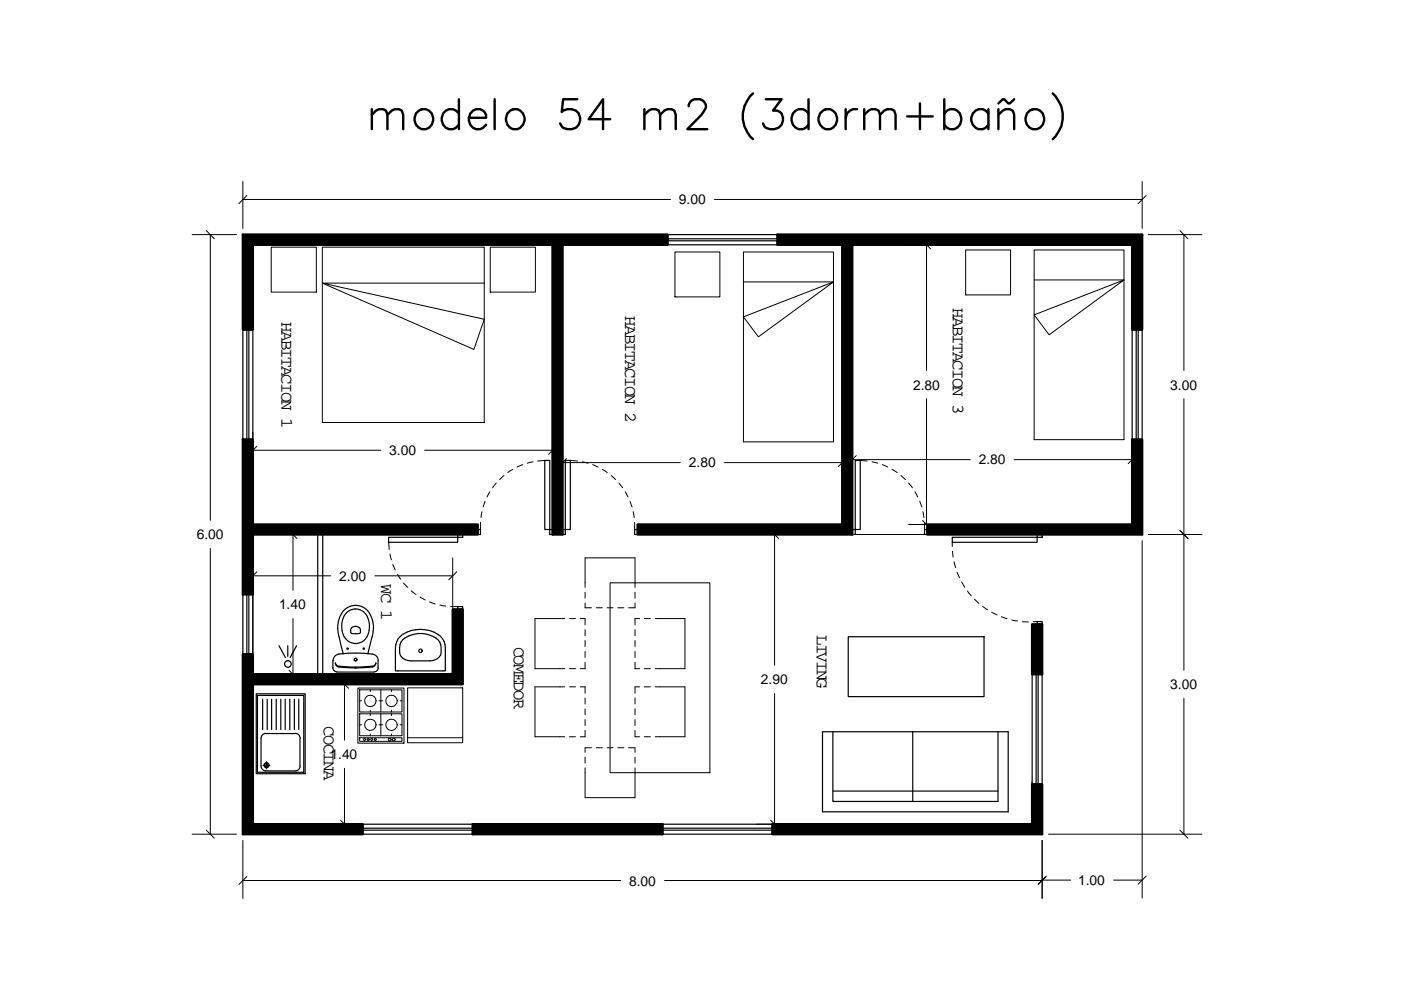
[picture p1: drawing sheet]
<svg xmlns="http://www.w3.org/2000/svg" width="297mm" height="210mm" viewBox="0 0 297 210" stroke-linecap="round" stroke-linejoin="round" font-family="sans-serif">
<!-- layer: 0.05 -->
<g fill="#000" stroke="#000" stroke-width=".21">
<path d="M51.5 49.7v2.2h90zM51.5 49.7h90v2.2z"/>
<path d="M164.8 49.7v2.2h77.4zM164.8 49.7h77.4v2.2z"/>
<path d="M51.5 51.9v18h2.1zM51.5 51.9h2.1v18z"/>
<path d="M240 51.9v18h2.2zM240 51.9h2.2v18z"/>
<path d="M51.5 93.2v18h2.1zM51.5 93.2h2.1v18z"/>
<path d="M51.5 111.2v1.1h49.8zM51.5 111.2h49.8v1.1z"/>
<path d="M51.5 112.3v1h49.8zM51.5 112.3h49.8v1z"/>
<path d="M117.2 51.9v60.4h2.1zM117.2 51.9h2.1v60.4z"/>
<path d="M117.2 112.3v1h2.1zM117.2 112.3h2.1v1z"/>
<path d="M135.2 111.2v1.1h45.5zM135.2 111.2h45.5v1.1z"/>
<path d="M135.2 112.3v1h45.5zM135.2 112.3h45.5v1z"/>
<path d="M178.6 51.9v59.3h2.1zM178.6 51.9h2.1v59.3z"/>
<path d="M196.6 111.2v2.1h45.6zM196.6 111.2h45.6v2.1z"/>
<path d="M240 93.2v18h2.2zM240 93.2h2.2v18z"/>
<path d="M51.5 113.3v12.7h2.1zM51.5 113.3h2.1v12.7z"/>
<path d="M51.5 138.7v4.3h2.1zM51.5 138.7h2.1v4.3z"/>
<path d="M51.5 143v2.1h46.6zM51.5 143h46.6v2.1z"/>
<path d="M96 129.2v13.8h2.1zM96 129.2h2.1v13.8z"/>
<path d="M218.8 132.4v10.6h2.2zM218.8 132.4h2.2v10.6z"/>
<path d="M51.5 145.1v29.7h2.1zM51.5 145.1h2.1v29.7z"/>
<path d="M51.5 174.8v2.1h25.4zM51.5 174.8h25.4v2.1z"/>
<path d="M100.2 174.8v2.1h40.3zM100.2 174.8h40.3v2.1z"/>
<path d="M163.8 174.8v2.1h57.2zM163.8 174.8h57.2v2.1z"/>
<path d="M218.8 166.3v8.5h2.2zM218.8 166.3h2.2v8.5z"/>
</g>
<!-- layer: 0.5 -->
<g fill="none" stroke="#000" stroke-width=".51">
<path d="M159.7 19.8a6.5 6.5 0 0 0 0 9.7M223.2 19.8a6.5 6.5 0 0 1 0 9.7M78.8 24.3l.9-.8 .6-.3h1l.5 .3 .3 .8v3.1M78.8 23.2v4.2M82.1 24.3l1-.8 .6-.3h.9l.6 .3 .3 .8v3.1M88.2 24a2.06 2.06 0 0 1 2.9-.4 2.06 2.06 0 0 1 .4 2.9 2.06 2.06 0 0 1-2.9 .5 2.06 2.06 0 0 1-.4-3zM97.3 24a2.06 2.06 0 0 0-2.9-.4 2.06 2.06 0 0 0-.4 2.9 1.91 1.91 0 0 0 3.3 0M97.3 21v6.4M99.4 25h3.7a1.76 1.76 0 0 0-1.3-1.9 1.76 1.76 0 0 0-2.1 .9 2.09 2.09 0 0 0 .2 2.6 2.09 2.09 0 0 0 2.5 .5l.7-.6M104.9 21v6.4M107.6 24a2.05 2.05 0 0 1 2.9-.4 2.05 2.05 0 0 1 .4 2.9 1.96 1.96 0 0 1-2.5 .8 1.96 1.96 0 0 1-1.1-2.3zM122.4 21h-3l-.3 2.7a2.26 2.26 0 0 1 3.3 .1 2.26 2.26 0 0 1-.3 3.3 2.58 2.58 0 0 1-3-.3l-.3-.6"/>
<path d="M129.4 25.3h-4.6l3.1-4.3v6.4M136.6 24.3l1-.8 .5-.3h.9l.7 .3 .3 .8v3.1M136.6 23.2v4.2M140 24.3l.9-.8 .6-.3h.9l.6 .3 .3 .8v3.1M146 22.5a1.55 1.55 0 0 1 1.2-1.5h1.2a1.55 1.55 0 0 1 .9 2.5l-.6 .8-3 3.1h4.3M162.4 21h3.3l-1.8 2.5a1.74 1.74 0 0 1 2.1 2.1 2.37 2.37 0 0 1-3.9 1.2l-.3-.6M171.4 24a1.98 1.98 0 0 0-2.4-.7 1.98 1.98 0 0 0-1.2 2.3 1.92 1.92 0 0 0 1.5 1.8 1.92 1.92 0 0 0 2.1-.9M171.4 21v6.4M173.9 24a1.98 1.98 0 0 1 2.4-.7 1.98 1.98 0 0 1 1.2 2.3 2 2 0 0 1-2.3 1.8 2 2 0 0 1-1.7-2.4zM179.3 23.2v4.2M181.7 23.2a2.06 2.06 0 0 0-2.4 1.8M183.2 24.3l1-.8 .6-.3h.8l.7 .3 .3 .8v3.1"/>
<path d="M183.2 23.2v4.2M186.6 24.3l.9-.8 .6-.3h.9l.6 .3 .3 .8v3.1M192.3 24.7h5.5M195 21.9v5.5M200.2 24a1.98 1.98 0 0 1 2.5-.7 1.98 1.98 0 0 1 1.1 2.3 1.92 1.92 0 0 1-1.5 1.8 1.92 1.92 0 0 1-2.1-.9M200.2 21v6.4M209.6 24a2.05 2.05 0 0 0-2.9-.4 2.05 2.05 0 0 0-.4 2.9 1.87 1.87 0 0 0 3.3 0M209.6 23.2v4.2M211.7 24.3l.9-.8 .6-.3h.9l.6 .3 .3 .8v3.1M211.7 23.2v4.2M215 21l-.9 .9h-.3l-.9-.9h-.3l-.9 .9M217.7 24a2.06 2.06 0 0 1 2.9-.4 2.06 2.06 0 0 1 .5 2.9 1.99 1.99 0 0 1-2.5 .8 1.99 1.99 0 0 1-1.2-2.3z"/>
<path d="M51.5 49.7h90v2.2h-22.2v61.4h-2.1v-61.4h-63.6v18h-2.1zM164.8 49.7h77.4v20.2h-2.2v-18h-59.3v61.4h-45.5v-2.1h43.4v-59.3h-13.8zM51.5 93.2h2.1v18h47.7v2.1h-47.7v12.7h-2.1zM196.6 111.2h43.4v-18h2.2v20.1h-45.6zM51.5 138.7h2.1v4.3h42.4v-13.8h2.1v15.9h-44.5v29.7h23.3v2.1h-25.4zM218.8 132.4h2.2v10.6h-2.2zM100.2 174.8h40.3v2.1h-40.3zM163.8 174.8h55v-8.5h2.2v10.6h-57.2z"/>
</g>
<!-- layer: puertas -->
<g fill="none" stroke="#000" stroke-width=".25">
<path d="M115.5 97.6h1.1v14.7h-1.1zM119.9 97.6h1v14.7h-1zM181.3 97.6h1.1v14.7h-1.1zM82.4 113.9h14.6v1.1h-14.6zM97 113.3h1.1v.6h-1.1zM101.3 112.3h.6v1h-.6zM116.6 112.3h.6v1h-.6zM119.3 112.3h.6v1h-.6zM134.5 112.3h.7v1h-.7zM180.7 112.3h.6v1h-.6zM196 112.3h.6v1h-.6zM201.9 113.9h18v1.1h-18z"/>
<path d="M219.9 113.3h1.1v.6h-1.1zM97 128.6h1.1v.6h-1.1zM219.9 131.8h1.1v.6h-1.1z"/>
</g>
<!-- layer: proyecciones -->
<g fill="none" stroke="#000" stroke-width=".21">
<path d="M57.5 52.4h9.6v9.5h-9.6zM68.3 52.4h34.4v37.2h-34.4zM103.9 52.4h9.6v9.5h-9.6zM143.1 53.4h9.5v9.5h-9.5zM157.6 53.4h19.1v40.3h-19.1zM157.6 59.8h19.1M204.7 53h9.6v9.5h-9.6zM219.3 53h19v40.2h-19zM219.3 59.4h19M68.3 60l32.2 14.1 2.2-6.4-34.4-7.7h34.4M157.6 67.2l19.1-7.4-15.9 11.6zM219.3 66.8l19-7.4-15.9 11.6z"/>
<path d="M108.7 99.5l-1 .7M110.8 98.5l-1.2 .5M113 97.9l-1.2 .3M115.5 97.6l-1.5 .1M120.9 97.6l1.5 .1M123.5 97.9l1.2 .3M125.7 98.5l1.1 .5M127.7 99.5l1 .7M182.4 97.6l1.5 .1M184.9 97.9l1.2 .3M187.1 98.5l1.1 .5M189.1 99.5l1.1 .7"/>
<path d="M82.4 115l.1 1.5M82.7 117.5l.3 1.2M83.3 119.7l.5 1.2M101.9 110.7v1.6M102.2 108.5l-.2 1.2M102.8 106.3l-.4 1.2M103.9 104.3l-.6 1.1M105.2 102.4l-.7 1M106.9 100.8l-1 .9M129.6 100.8l.9 .9M131.2 102.4l.8 1M132.6 104.3l.6 1.1"/>
<path d="M133.6 106.3l.4 1.2M134.3 108.5l.2 1.2M134.5 110.7v1.6M191 100.8l1 .9M192.6 102.4l.8 1M194 104.3l.6 1.1M195 106.3l.5 1.2M195.7 108.5l.2 1.2M196 110.7v1.6M201.9 115v.9M201.9 116.9l.2 1.2M202.3 119.1l.3 1.3"/>
<path d="M84.3 121.8l.7 1M85.6 123.6l.9 .9M87.2 125.3l1 .7M89 126.6l1.1 .6M91.1 127.6l1.2 .5M93.3 128.3l1.2 .2M95.5 128.6h1.5M119.7 131.1h-6.3v10.7h6.3M120.7 131.1h1.3M123 131.1h1.1v1.4M124.1 124.5v-6.2h10.5v6.2M124.1 125.6v1.2"/>
<path d="M124.1 127.8v1.1h1.3M124.1 133.5v1.3M124.1 135.8v1.3M124.1 138.1v1.3M126.4 128.9h1.3M128.7 128.9h1.3M129.3 123.6h21.2v40.2h-21.2zM131 128.9h1.3M134.6 125.6v1.2M134.6 127.8v1.1h-1.3M134.6 133.5v1.3M134.6 135.8v1.3"/>
<path d="M134.6 138.1v1.3M135.6 131.1h-1v1.4M136.6 131.1h1.3M138.9 131.1h6.3v10.7h-6.3M202.9 121.3l.5 1.2M203.9 123.4l.6 1.1M205.1 125.3l.8 1M206.6 127l.9 .9M208.3 128.6l1.1 .7M210.2 129.8l1.2 .6M212.3 130.8l1.2 .4M214.5 131.4l1.2 .3"/>
<path d="M216.8 131.8l1.2 .1M219.9 131.8h-.9M75.9 145.9h9.8v11.7h-9.8zM76.3 146.3h8.9v4.7h-8.9zM76.3 151.3h8.9v4.7h-8.9zM76.3 156.4h8.9v.8h-8.9zM76.3 153.7h.3M76.3 148.6h.3M77.1 156.6h.3v.3h-.3zM77.9 156.6h.3v.3h-.3zM78.5 146.3v.3M78.5 150.6v.4"/>
<path d="M78.5 151.3v.4M78.5 155.6v.4M78.7 156.6h.3v.3h-.3zM79.4 156.6h.3v.3h-.3zM80.4 153.7h.7M80.4 148.6h.7M80.7 146.3v4.7M80.7 151.3v4.7M83 146.3v.3M83 150.6v.4M83 151.3v.4M83 155.6v.4"/>
<path d="M84.9 153.7h.3M84.9 148.6h.3M119.7 145.6h-6.3v10.6h6.3M120.7 145.6h1.3M120.7 156.2h1.3M120.7 141.8h1.3M123 145.6h1.1v1.4M124.1 140.4v1.4h-1.1M124.1 148v1.3M124.1 150.3v1.3M124.1 152.6v1.2M124.1 154.9v1.3h-1.1"/>
<path d="M125.4 158.5h-1.3v1M126.4 158.5h1.3M128.7 158.5h1.3M131 158.5h1.3M133.3 158.5h1.3v1M134.6 140.4v1.4h1M134.6 148v1.3M134.6 150.3v1.3M134.6 152.6v1.2M134.6 154.9v1.3h1M135.6 145.6h-1v1.4M136.6 145.6h1.3"/>
<path d="M136.6 156.2h1.3M136.6 141.8h1.3M138.9 145.6h6.3v10.6h-6.3M55.7 162.3h1.5M56.5 161.5v1.5M124.1 162.8v6.3h10.5v-6.3M124.1 160.5v1.3M134.6 160.5v1.3"/>
<circle cx="78.5" cy="148.6" r="1.22"/>
<circle cx="78.5" cy="153.7" r="1.21"/>
<circle cx="82.6" cy="156.8" r=".32"/>
<circle cx="83" cy="148.6" r="1.22"/>
<circle cx="83" cy="153.7" r="1.21"/>
<circle cx="83.5" cy="156.8" r=".31"/>
<circle cx="56.5" cy="162.2" r=".35"/>
</g>
<!-- layer: 11_VENTANAS -->
<g fill="none" stroke="#000" stroke-width=".25">
<path d="M141.5 51.9h23.3M141.5 49.7h23.3M141.5 51.1h23.3M141.5 50.6h23.3M51.5 69.9v23.3M52.3 69.9v23.3M52.8 69.9v23.3M53.6 69.9v23.3M240 69.9v23.3M240.9 69.9v23.3M241.3 69.9v23.3M242.2 69.9v23.3"/>
<path d="M51.5 126v12.7M52.3 126v12.7M52.8 126v12.7M53.6 126v12.7M218.8 143v23.3M219.7 143v23.3M220.1 143v23.3M221 143v23.3M76.9 176.9h23.3M76.9 174.8h23.3M76.9 176h23.3M76.9 175.6h23.3"/>
<path d="M140.5 176.9h23.3M140.5 174.8h23.3M140.5 176h23.3M140.5 175.6h23.3"/>
</g>
<!-- layer: MUEBLES -->
<g fill="none" stroke="#000" stroke-width=".25">
<path d="M59.2 136.9l1.3 2.5M61 136.9v2.2M62.9 136.9l-1.4 2.5M71.8 138.7a1.38 1.38 0 0 0-1.2 1.4M71.9 135l.9 3.6M72.5 133.7l.5 1.4M72.8 138.6l3.1-.1 3.1 .2M72.8 138.6l-1 .1M73.1 135.1a2.48 2.48 0 0 0 1.9 1.3M74.4 134l.2 .3h1.5M74.4 133.6a1.08 1.08 0 0 1 1-.8 1.08 1.08 0 0 1 1 .8M74.4 133.6v.4"/>
<path d="M75.8 136.4h-.8M76.4 134l-.3 .3M76.4 133.6v.4M77.8 135.1a2.48 2.48 0 0 1-2 1.3M77.9 129.5a3.6 3.6 0 0 0-3.7-.9 3.6 3.6 0 0 0-2.4 2.9 7.2 7.2 0 0 0 .1 3.5M77.9 129.5a6.1 6.1 0 0 1 1 5.5M78.2 133.7a3.5 3.5 0 0 0-2.8-4.6 3.2 3.2 0 0 0-3 3.5l.1 1.1M78.3 133.7l-.5 1.4M78.9 135l-.9 3.6M79 138.7a1.38 1.38 0 0 1 1.2 1.4M179.8 135h28.8v12.7h-28.8zM54.3 147.1h10.4v16.9h-10.4z"/>
<path d="M54.6 147.4h9.8v16.3h-9.8zM55.7 148.3v6.4M56.4 155.5h6.2a1.04 1.04 0 0 1 1 1M56.4 155.5a1.04 1.04 0 0 0-1.1 1v5.9a1.04 1.04 0 0 0 1.1 1M56.7 148.3v6.4M57.6 148.3v6.4M58.6 148.3v6.4M59.5 148.3v6.4M60.5 148.3v6.4M61.4 148.3v6.4M62.4 148.3v6.4M63.3 148.3v6.4"/>
<path d="M63.6 156.5v5.9M70.6 141.6a.87 .87 0 0 0 .9 .9h7.8M70.6 140.1v1.5M75.2 141.6h.4M79.7 140.6a.83 .83 0 0 1-.8 .8l-2.9 .2-3-.1a1.91 1.91 0 0 1-1.8-.6l-.1-.3a1.08 1.08 0 0 0 1.3 .7l3.6 .1 2.9-.2M79.7 140.6a.87 .87 0 0 1-.7 .7M80.2 140.1v1.5M80.2 141.6a.87 .87 0 0 1-.9 .9M174.4 155.2h39.4v16.9h-39.4zM176.6 155.2v14.7h35v-14.7M193.5 155.2v14.7M63.6 162.4a1.04 1.04 0 0 1-1 1h-6.2"/>
<path d="M176.6 167.7h35"/>
<circle cx="73.7" cy="137.5" r=".15"/>
<circle cx="75.4" cy="139.8" r=".28"/>
<circle cx="77.1" cy="137.5" r=".15"/>
<circle cx="61" cy="140.8" r=".7"/>
<circle cx="56.5" cy="162.2" r=".53"/>
</g>
<!-- layer: A_DOM_ARTEF_SANIT -->
<g fill="none" stroke="#000" stroke-width=".25">
<path d="M84.9 134.9a6.7 6.7 0 0 1 8.9 .5l.4 .6 .2 1.3v4.9h-10.6v-4.9a3.5 3.5 0 0 1 1.1-2.4zM85.4 135.6a5.6 5.6 0 0 1 7.8 .5 3 3 0 0 1-.2 3.3l-.7 .5-.8 .2h-4.3a2.29 2.29 0 0 1-2.5-2.8l.3-1.2z"/>
<circle cx="89.1" cy="138" r=".36"/>
</g>
<!-- layer: MOBILIARIO -->
<path d="M67.4 113.3v29.7M68.4 113.3v29.7" fill="none" stroke="#000" stroke-width=".25"/>
<!-- layer: 0.1 -->
<path d="M86.4 145.8h11.7v11.7h-11.7zM86.4 156.4h11.7" fill="none" stroke="#000" stroke-width=".21"/>
<!-- layer: COTAS -->
<g fill="none" stroke="#000" stroke-width=".21">
<path d="M51.5 38.5v9.9M242.2 38.5v9.9M40.7 49.7h9.4M44.6 49.7v60.6M51.5 42.3h90.7M151.5 42.3h90.7M192.6 51.9h46.1M196.4 51.9v26.7M243.5 49.7h11.3M251 49.7v28.9M53.6 91.7v18.2M53.6 95.5h27.1"/>
<path d="M90 95.5h27.2M117.2 91.7v19.2M119.3 94.2v16.7M119.3 98.1h24.9M153.6 98.1h25M178.6 94.2v15.7M180.7 93.6v17.3M180.7 97.5h25M196.4 84.5v26.7M215 97.5h25M240 93.6v16.3M251 84.5v57.6"/>
<path d="M44.6 116.3v60.6M53.6 118.3v23.3M54.9 113.3h11M62.1 113.3v11.8M96 118.3v23.3M160.4 113.3h58.2M164.2 113.3v27.8M192.6 111.2h46.1M242.2 114.6v75.8M243.5 113.3h11.3M53.6 122.1h16.5M62.1 131.1v11.9"/>
<path d="M79.5 122.1h16.5M54.9 143h11M54.9 145.1h21.9M73 145.1v11.8M164.2 147v27.8M251 148.1v28.8M40.7 176.9h9.4M51.5 178.2v12.3M54.9 174.8h21.9M73 162.9v11.9M160.4 174.8h57.1M221 178.2v12.3"/>
<path d="M222.3 176.9h32.5M51.5 186.7h80.1M140.9 186.7h80.1M221 186.6h6M236.1 186.6h6.1"/>
</g>
<!-- layer: 0 -->
<g fill="none" stroke="#000" stroke-width=".21">
<path d="M43.7 48.9l1.7 1.7M52.3 41.4l-1.7 1.8M195.6 51.1l1.7 1.6M243 41.4l-1.7 1.8M250.2 48.9l1.7 1.7M54.5 94.6l-1.7 1.8M118 94.6l-1.7 1.8M120.1 97.2l-1.7 1.7M179.4 97.2l-1.7 1.7M181.5 96.6l-1.7 1.7M240.9 96.6l-1.7 1.7M61.3 112.5l1.7 1.7"/>
<path d="M163.4 112.5l1.7 1.7M195.6 110.4l1.7 1.7M250.2 112.5l1.7 1.7M54.5 121.2l-1.7 1.7M96.8 121.2l-1.7 1.7M61.3 142.1l1.7 1.7M72.2 144.2l1.7 1.7M43.7 176l1.7 1.7M72.2 173.9l1.7 1.7M163.4 173.9l1.7 1.7M250.2 176l1.7 1.7M52.3 185.8l-1.7 1.7"/>
<path d="M221.8 185.8l-1.7 1.7M243 185.8l-1.7 1.7"/>
</g>
<g font-size="3.7">
<text x="202" y="65.4" transform="rotate(90 202 65.4)">HABITACION 3</text>
<text x="59.7" y="68.3" transform="rotate(90 59.7 68.3)">HABITACION 1</text>
<text x="132.6" y="67.1" transform="rotate(90 132.6 67.1)">HABITACION 2</text>
<text x="80.8" y="123.8" transform="rotate(90 80.8 123.8)">WC 1</text>
<text x="108.9" y="137.1" transform="rotate(90 108.9 137.1)">COMEDOR</text>
<text x="173.2" y="134.6" transform="rotate(90 173.2 134.6)">LIVING</text>
<text x="68.6" y="154" transform="rotate(90 68.6 154)">COCINA</text>
</g>
<g font-size="2.9">
<text x="143.9" y="43.3">9.00</text>
<text x="193.6" y="82.6">2.80</text>
<text x="248.1" y="82.6">3.00</text>
<text x="82.5" y="96.5">3.00</text>
<text x="146.1" y="99.1">2.80</text>
<text x="207.5" y="98.5">2.80</text>
<text x="41.7" y="114.3">6.00</text>
<text x="71.9" y="123.1">2.00</text>
<text x="59.2" y="129.2">1.40</text>
<text x="161.3" y="145.1">2.90</text>
<text x="248.1" y="146.1">3.00</text>
<text x="70.1" y="161">1.40</text>
<text x="133.4" y="187.7">8.00</text>
<text x="228.6" y="187.6">1.00</text>
</g>
</svg>
